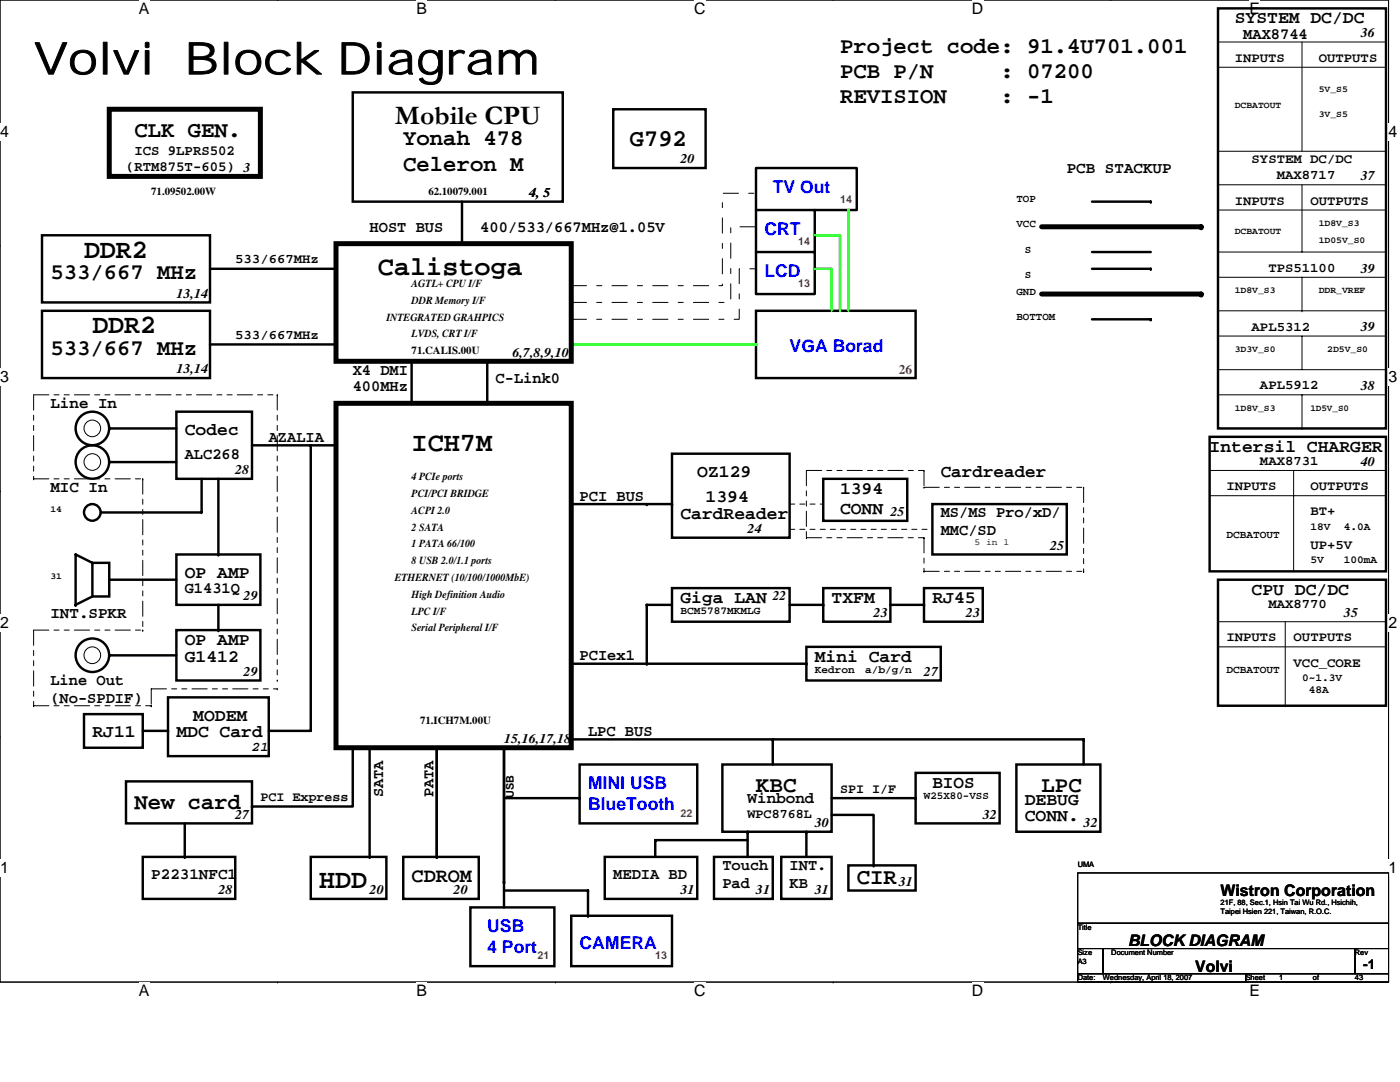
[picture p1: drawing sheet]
<svg xmlns="http://www.w3.org/2000/svg" width="279mm" height="216mm" viewBox="0 0 279 216" stroke-linecap="round" stroke-linejoin="round" font-family="sans-serif">
<path d="M0 0h277.1v196h-277.1z" fill="none" stroke="#000" stroke-width=".2"/>
<g fill="#fff">
<path d="M27.7 0h2.1v3.5h-2.1z"/>
<path d="M27.7 196h2.1v3.5h-2.1z"/>
</g>
<path d="M55.4 0h.1M55.4 196h.1" fill="none" stroke="#000" stroke-width=".2"/>
<g fill="#fff">
<path d="M83.1 0h2.1v3.5h-2.1z"/>
<path d="M83.1 196h2.1v3.5h-2.1z"/>
</g>
<path d="M110.8 0h.1M110.8 196h.1" fill="none" stroke="#000" stroke-width=".2"/>
<g fill="#fff">
<path d="M138.5 0h2.3v3.5h-2.3z"/>
<path d="M138.5 196h2.3v3.5h-2.3z"/>
</g>
<path d="M166.3 0h.1M166.3 196h.1" fill="none" stroke="#000" stroke-width=".2"/>
<g fill="#fff">
<path d="M194 0h2.3v3.5h-2.3z"/>
<path d="M194 196h2.3v3.5h-2.3z"/>
</g>
<path d="M221.7 0h.1M221.7 196h.1" fill="none" stroke="#000" stroke-width=".2"/>
<g fill="#fff">
<path d="M249.4 0h2.1v3.5h-2.1z"/>
<path d="M249.4 196h2.1v3.5h-2.1z"/>
<path d="M0 24.5h1.8v3.5h-1.8z"/>
<path d="M277.1 24.5h1.8v3.5h-1.8z"/>
<path d="M0 73.5h1.8v3.5h-1.8z"/>
<path d="M277.1 73.5h1.8v3.5h-1.8z"/>
</g>
<path d="M0 49h.1M277.1 49h.1" fill="none" stroke="#000" stroke-width=".2"/>
<g fill="#fff">
<path d="M0 122.5h1.8v3.5h-1.8z"/>
<path d="M277.1 122.5h1.8v3.5h-1.8z"/>
</g>
<path d="M0 98h.1M277.1 98h.1" fill="none" stroke="#000" stroke-width=".2"/>
<g fill="#fff">
<path d="M0 171.4h1.8v3.6h-1.8z"/>
<path d="M277.1 171.4h1.8v3.6h-1.8z"/>
</g>
<g fill="none" stroke="#000" stroke-width=".2">
<path d="M243.1 8.4h33.5M243.1 13.4h33.5M259.8 8.4v21.8M243.1 30.2h33.5M243.1 36.9h33.5M259.8 36.9v13.4M276.6 36.9h.1M243.1 55.3h33.5M243.1 41.9h33.5M243.1 50.3h33.5M259.8 55.3v6.7M276.6 50.3h.1"/>
<path d="M243.1 67.1h33.5M243.1 78.8h33.5M243.1 62h33.5M243.1 73.8h33.5M259.8 62h.1M259.8 67.1v6.7M259.8 78.8v6.7M276.6 62h.1M276.6 73.8h.1M241.4 98.9h35.2M241.4 93.9h35.2M258.2 93.9v20.1"/>
<path d="M259.8 85.5h.1M276.6 93.9h.1M243.1 124.1h33.5M243.1 129.1h33.5M256.5 124.1v16.7M276.6 129.1h.1M0 147h.1M256.5 140.8h.1M277.1 147h.1M215.1 174.2h62v10h-62zM215.1 189.3h5v5h-5zM215.1 184.2h62v5.1h-62z"/>
<path d="M215.1 194.3h33.5v1.7h-33.5zM220.1 189.3h50.3v5h-50.3zM248.6 194.3h28.5v1.7h-28.5zM270.4 189.3h6.7v5h-6.7z"/>
<circle cx="18.4" cy="92.2" r="1.66"/>
<circle cx="18.4" cy="85.5" r="1.66"/>
<circle cx="18.4" cy="130.7" r="1.67"/>
</g>
<g fill="none" stroke="#000" stroke-width=".49">
<path d="M70.4 18.4h41.9v21.8h-41.9zM243.1 1.7h33.5v83.8h-33.5zM122.4 21.8h18.4v11.7h-18.4zM150.9 33.5h20.1v8.4h-8.4v16.8h-11.7zM8.4 46.9h33.5v13.4h-33.5zM41.9 53.6h25.2M67.1 53.6h.1M92.2 48.6h.1M92.2 40.2v8.4M150.9 41.9h11.7M150.9 50.3h11.7M162.6 41.9h.1"/>
<path d="M162.6 50.3h.1M217.9 50.3h11.8M217.9 53.6h11.8M217.9 40.2h11.8M229.7 40.2h.1M229.7 53.6h.1M8.4 62h33.5v13.4h-33.5zM41.9 68.7h25.2M67.1 68.7h.1M82.1 72.1v8.4M97.2 72.1v8.4M150.9 62h31.8v13.4h-31.8z"/>
<path d="M217.9 63.7h11.8M229.7 63.7h.1M21.8 85.5h13.4M21.8 92.2h13.4M35.2 82.1h15.1v13.4h-15.1zM40.2 95.5v6.8h-20.1M43.6 95.5v15.1M50.3 88.9h16.8M62 88.9v56.9h-8.4M82.1 80.5h.1M97.2 80.5h.1M134.1 90.5h23.5v16.8h-23.5z"/>
<path d="M164.3 95.5h16.8v8.4h-16.8zM241.4 87.2h35.2v26.8h-35.2zM18.4 112.3h3.4v6.7h-3.4zM18.4 112.3l-3.3-1.7v10.1M18.4 112.3h.1M18.4 119l-3.3 1.7M21.8 115.7h13.4M35.2 110.6h16.8v10.1h-16.8zM43.6 110.6h.1M114 100.6h20.1M129.1 100.6h.1M134.1 117.3h23.5v6.8h-23.5z"/>
<path d="M134.1 100.6h.1M164.3 117.3h13.4v6.8h-13.4zM184.4 117.3h11.7v6.8h-11.7zM186.1 100.6h26.8v10h-26.8zM243.1 115.7h33.5v25.1h-33.5zM15.1 120.7h.1M21.8 130.8h13.4M33.5 139.1h20.1v11.8h-20.1zM35.2 125.7h16.8v10.1h-16.8zM43.6 125.7h.1M43.6 120.7v5M114 132.4h46.9"/>
<path d="M129.1 132.4h.1M129.1 120.7h.1M129.1 120.7v11.7M129.1 120.7h5M157.6 120.7h6.7M160.9 132.4h.1M160.9 129.1h26.8v6.7h-26.8zM164.3 120.7h.1M177.7 120.7h6.7M184.4 120.7h.1M16.8 142.5h11.7v6.7h-11.7zM25.1 155.9h25.2v8.4h-25.2z"/>
<path d="M28.5 145.8h5M33.5 145.8h.1M70.4 149.2v11.7h-20.1M73.8 149.2v21.8M87.2 149.2v21.8M100.6 159.3h15.1M114 147.5h102.3M115.7 152.5h23.4v11.8h-23.4zM115.7 159.3h.1M144.2 152.5h21.8v13.5h-21.8zM154.2 147.5h.1M154.2 147.5v5"/>
<path d="M166 159.3h16.7M182.7 154.2h16.8v10.1h-16.8zM182.7 159.3h.1M202.8 152.5h16.8v13.5h-16.8zM216.3 147.5h.1M216.3 147.5v5M28.5 171h18.4v8.4h-18.4zM36.9 171h.1M36.9 164.3v6.7M50.3 160.9h.1M62 171h15.1v8.4h-15.1zM73.8 171h.1"/>
<path d="M80.5 171h15v8.4h-15zM87.2 171h.1M100.6 176v-26.8v31.9M100.6 176h.1M100.6 177.7h16.7M117.3 177.7h.1M117.3 177.7v5M120.7 171h18.4v8.4h-18.4zM130.8 167.6h18.4M130.8 167.6h.1M130.8 167.6v3.4M142.5 171h11.7v8.4h-11.7z"/>
<path d="M149.2 166h.1M149.2 166v5M155.9 171h10.1v8.4h-10.1zM160.9 166h.1M160.9 166v5M166 162.6h8.3v10.1M169.3 172.7h13.4v5h-13.4zM174.3 172.7h.1M93.9 181.1h16.7v11.7h-16.7zM114 182.7h20.1v10.1h-20.1zM117.3 182.7h.1"/>
<circle cx="18.4" cy="85.5" r="3.3"/>
<circle cx="18.4" cy="92.2" r="3.3"/>
<circle cx="18.4" cy="102.2" r="1.66"/>
<circle cx="18.4" cy="130.7" r="3.3"/>
</g>
<g fill="none" stroke="#000" stroke-width=".2" stroke-dasharray="3 1 1 1 1 1">
<path d="M6.7 78.8h48.6M6.7 78.8v16.7M55.3 78.8v57M55.3 78.8h.1M6.7 95.5h.1M6.7 95.5h21.8M28.5 95.5v30.2M28.5 95.5h.1M160.9 93.9h23.5M160.9 93.9v13.4M184.4 93.9v3.3M184.4 97.2h.1"/>
<path d="M184.4 97.2h31.9M184.4 93.9h.1M216.3 97.2h.1M216.3 97.2v16.8M160.9 107.3h.1M160.9 107.3h23.5M184.4 107.3h.1M184.4 107.3v6.7M184.4 114h.1M184.4 114h31.9M216.3 114h.1M6.7 125.7v15.1"/>
<path d="M6.7 125.7h21.8M28.5 125.7h.1M30.2 137.5h25.1M30.2 137.5v3.3M55.3 135.8h.1M55.3 137.5h.1M6.7 140.8h23.5M6.7 140.8h.1M30.2 140.8h.1"/>
</g>
<path d="M162.6 46.9h5v15.1M162.6 53.6h3.4v8.4M169.3 41.9h.1M169.3 41.9v20.1M114 68.7h36.9M150.9 68.7h.1" fill="none" stroke="#0f0" stroke-width=".49"/>
<path d="M114 57h30.2v-18.4h6.7M114 60.3h31.8v-15h5.1M114 63.7h33.5v-10.1h3.4" fill="none" stroke="#000" stroke-width=".2" stroke-dasharray="3 2 1 2"/>
<path d="M21.8 21.8h30.2v13.4h-30.2zM67.1 48.6h46.9v23.5h-46.9zM207.9 45.3h31.8M207.9 58.7h31.8M239.7 45.3h.1M239.7 58.7h.1M67.1 80.5h46.9v68.7h-46.9z" fill="none" stroke="#000" stroke-width=".99"/>
<path d="M157.6 100.6h6.7M157.6 105.6h28.5M164.3 100.6h.1M186.1 105.6h.1" fill="none" stroke="#000" stroke-width=".2" stroke-dasharray="1 1 1 1 1 1 1 1"/>
<text font-size="8.9" x="6.7" y="14.8">Volvi Block Diagram</text>
<g font-size="5.4">
<text x="78.8" y="24.7">Mobile CPU</text>
<text x="16.8" y="51.5">DDR2</text>
<text x="75.4" y="54.8">Calistoga</text>
<text x="18.4" y="66.5">DDR2</text>
<text x="82.1" y="90">ICH7M</text>
<text x="63.7" y="177.2">HDD</text>
</g>
<text font-size="4.8" x="125.7" y="29.2">G792</text>
<g font-size="4.5">
<text x="167.6" y="10.5">Project code: 91.4U701.001</text>
<text x="167.6" y="15.5">PCB P/N</text>
<text x="199.6" y="15.5">: 07200</text>
<text x="167.6" y="20.6">REVISION</text>
<text x="199.6" y="20.6">: -1</text>
<text x="26.8" y="27.3">CLK GEN.</text>
<text x="80.5" y="28.9">Yonah 478</text>
<text x="80.5" y="34.1">Celeron M</text>
<text x="10.1" y="55.8">533/667 MHz</text>
<text x="10.1" y="70.8">533/667 MHz</text>
<text x="26.8" y="161.4">New card</text>
<text x="150.9" y="158">KBC</text>
<text x="207.9" y="158">LPC</text>
<text x="171" y="176.5">CIR</text>
</g>
<text font-size="4" x="82.1" y="176.1">CDROM</text>
<g font-size="3.5">
<text x="246.4" y="4.6">SYSTEM DC/DC</text>
<text x="36.9" y="86.8">Codec</text>
<text x="139.1" y="95.2">OZ129</text>
<text x="187.7" y="95.2">Cardreader</text>
<text x="241.4" y="90.1">Intersil CHARGER</text>
<text x="140.8" y="100.2">1394</text>
<text x="167.6" y="98.5">1394</text>
<text x="135.8" y="103.5">CardReader</text>
<text x="167.6" y="102.5">CONN</text>
<text x="36.9" y="115.3">OP AMP</text>
<text x="249.8" y="118.6">CPU DC/DC</text>
<text x="135.8" y="120.3">Giga LAN</text>
<text x="166" y="120.3">TXFM</text>
<text x="186.1" y="120.3">RJ45</text>
<text x="36.9" y="128.7">OP AMP</text>
<text x="36.9" y="132">G1412</text>
<text x="162.6" y="132">Mini Card</text>
<text x="38.6" y="143.8">MODEM</text>
<text x="18.4" y="147.1">RJ11</text>
<text x="35.2" y="147.1">MDC Card</text>
<text x="186.1" y="157.2">BIOS</text>
<text x="204.5" y="160.5">DEBUG</text>
<text x="204.5" y="163.9">CONN.</text>
</g>
<g font-size="3.5" fill="#00f">
<text x="154.2" y="38.5">TV Out</text>
<text x="152.5" y="46.8">CRT</text>
<text x="152.5" y="55.2">LCD</text>
<text x="157.6" y="70.3">VGA Borad</text>
<text x="117.3" y="157.5">MINI USB</text>
<text x="117.3" y="161.6">BlueTooth</text>
<text x="97.2" y="186">USB</text>
<text x="97.2" y="190.1">4 Port</text>
<text x="115.7" y="189.3">CAMERA</text>
</g>
<g font-size="3.2">
<text x="27.7" y="2.8">A</text>
<text x="83.1" y="2.8">B</text>
<text x="138.5" y="2.8">C</text>
<text x="194" y="2.8">D</text>
<text x="249.4" y="2.8">E</text>
<text x="248.1" y="7.7">MAX8744</text>
<text x="0" y="27.3">4</text>
<text x="277.1" y="27.3">4</text>
<text x="212.9" y="34.5">PCB STACKUP</text>
<text x="73.8" y="46.2">HOST BUS</text>
<text x="95.9" y="46.2">400/533/667MHz@1.05V</text>
<text x="0" y="76.3">3</text>
<text x="70.4" y="74.7">X4 DMI</text>
<text x="98.9" y="76.4">C-Link0</text>
<text x="277.1" y="76.3">3</text>
<text x="10.1" y="81.4">Line In</text>
<text x="70.4" y="78.1">400MHz</text>
<text x="53.6" y="88.1">AZALIA</text>
<text x="36.9" y="91.5">ALC268</text>
<text x="10.1" y="98.2">MIC In</text>
<text x="115.7" y="99.9">PCI BUS</text>
<text x="187.7" y="103.2">MS/MS Pro/xD/</text>
<text x="187.7" y="106.8">MMC/SD</text>
<text x="36.9" y="118.3">G1431Q</text>
<text x="0" y="125.3">2</text>
<text x="10.1" y="123.3">INT.SPKR</text>
<text x="277.1" y="125.3">2</text>
<text x="115.7" y="131.7">PCIex1</text>
<text x="10.1" y="136.8">Line Out</text>
<text x="10.1" y="140.4">(No-SPDIF)</text>
<text x="117.3" y="146.8">LPC BUS</text>
<text x="76.5" y="159.1" transform="rotate(-90 76.5 159.1)">SATA</text>
<text x="86.5" y="159.1" transform="rotate(-90 86.5 159.1)">PATA</text>
<text x="149.2" y="160.2">Winbond</text>
<text x="144.2" y="173.6">Touch</text>
<text x="157.6" y="173.6">INT.</text>
<text x="0" y="174.3">1</text>
<text x="30.2" y="175.3">P2231NFC1</text>
<text x="122.4" y="175.3">MEDIA BD</text>
<text x="144.2" y="177.2">Pad</text>
<text x="157.6" y="177.2">KB</text>
<text x="243.6" y="178.8">Wistron Corporation</text>
<text x="277.1" y="174.3">1</text>
<text x="225.1" y="188.8">BLOCK DIAGRAM</text>
<text x="238.5" y="193.9">Volvi</text>
<text x="27.7" y="198.8">A</text>
<text x="83.1" y="198.8">B</text>
<text x="138.5" y="198.8">C</text>
<text x="194" y="198.8">D</text>
<text x="249.4" y="198.8">E</text>
</g>
<g font-size="2.8">
<text x="25.1" y="34">(RTM875T-605) 3</text>
<text x="26.8" y="30.8">ICS 9LPRS502</text>
</g>
<g font-size="2.7">
<text x="271.6" y="7.5">36</text>
<text x="246.4" y="12.3">INPUTS</text>
<text x="263.2" y="12.3">OUTPUTS</text>
<text x="135.8" y="32.6">20</text>
<text x="249.8" y="32.4">SYSTEM DC/DC</text>
<text x="254.8" y="35.8">MAX8717</text>
<text x="271.6" y="35.9">37</text>
<text x="105.6" y="39.3">4, 5</text>
<text x="246.4" y="40.8">INPUTS</text>
<text x="261.5" y="40.8">OUTPUTS</text>
<text x="46.9" y="52.5">533/667MHz</text>
<text x="35.2" y="59.4">13,14</text>
<text x="253.1" y="54.2">TPS51100</text>
<text x="271.6" y="54.4">39</text>
<text x="249.8" y="66">APL5312</text>
<text x="46.9" y="67.6">533/667MHz</text>
<text x="102.3" y="71.1">6,7,8,9,10</text>
<text x="271.6" y="66.1">39</text>
<text x="35.2" y="74.5">13,14</text>
<text x="251.5" y="77.7">APL5912</text>
<text x="271.6" y="77.9">38</text>
<text x="46.9" y="94.6">28</text>
<text x="251.5" y="92.8">MAX8731</text>
<text x="271.6" y="92.9">40</text>
<text x="244.8" y="97.8">INPUTS</text>
<text x="261.5" y="97.8">OUTPUTS</text>
<text x="149.2" y="106.3">24</text>
<text x="177.7" y="103">25</text>
<text x="261.5" y="102.8">BT+</text>
<text x="209.5" y="109.7">25</text>
<text x="261.5" y="109.5">UP+5V</text>
<text x="48.6" y="119.8">29</text>
<text x="154.2" y="119.8">22</text>
<text x="174.4" y="123.1">23</text>
<text x="192.8" y="123.1">23</text>
<text x="253.1" y="121.3">MAX8770</text>
<text x="268.2" y="123.1">35</text>
<text x="244.8" y="128">INPUTS</text>
<text x="258.2" y="128">OUTPUTS</text>
<text x="48.6" y="134.9">29</text>
<text x="184.4" y="134.9">27</text>
<text x="258.2" y="133">VCC_CORE</text>
<text x="50.3" y="149.8">21</text>
<text x="100.6" y="148.3">15,16,17,18</text>
<text x="52" y="159.8">PCI Express</text>
<text x="167.6" y="158.2">SPI I/F</text>
<text x="46.9" y="163.3">27</text>
<text x="149.2" y="163.2">WPC8768L</text>
<text x="162.6" y="165">30</text>
<text x="196.1" y="163.3">32</text>
<text x="216.3" y="165">32</text>
<text x="43.6" y="178.4">28</text>
<text x="73.8" y="178.4">20</text>
<text x="90.5" y="178.4">20</text>
<text x="135.8" y="178.4">31</text>
<text x="150.9" y="178.4">31</text>
<text x="162.6" y="178.4">31</text>
<text x="179.4" y="176.8">31</text>
<text x="272.1" y="193.4">-1</text>
</g>
<text font-size="2.7" fill="#f00" x="179.4" y="74.5">26</text>
<g font-size="2.2">
<text x="30.2" y="38.8">71.09502.00W</text>
<text x="85.5" y="38.8">62.10079.001</text>
<text x="202.8" y="40.4">TOP</text>
<text x="202.8" y="45.4">VCC</text>
<text x="204.5" y="50.4">S</text>
<text x="82.1" y="57.3">AGTL+ CPU I/F</text>
<text x="202.8" y="58.8">GND</text>
<text x="204.5" y="55.4">S</text>
<text x="77.1" y="64">INTEGRATED GRAHPICS</text>
<text x="82.1" y="60.6">DDR Memory I/F</text>
<text x="202.8" y="63.8">BOTTOM</text>
<text x="82.1" y="67.3">LVDS, CRT I/F</text>
<text x="82.1" y="70.7">71.CALIS.00U</text>
<text x="82.1" y="95.8">4 PCIe ports</text>
<text x="82.1" y="99.2">PCI/PCI BRIDGE</text>
<text x="82.1" y="102.5">ACPI 2.0</text>
<text x="82.1" y="105.9">2 SATA</text>
<text x="244.8" y="107.4">DCBATOUT</text>
<text x="261.5" y="105.7">18V</text>
<text x="268.2" y="105.7">4.0A</text>
<text x="82.1" y="112.6">8 USB 2.0/1.1 ports</text>
<text x="82.1" y="109.2">1 PATA 66/100</text>
<text x="261.5" y="112.4">5V</text>
<text x="268.2" y="112.4">100mA</text>
<text x="78.8" y="116">ETHERNET (10/100/1000MbE)</text>
<text x="82.1" y="119.3">High Definition Audio</text>
<text x="82.1" y="122.6">LPC I/F</text>
<text x="135.8" y="122.5">BCM5787MKMLG</text>
<text x="82.1" y="126">Serial Peripheral I/F</text>
<text x="162.6" y="134.2">Kedron</text>
<text x="172.7" y="134.2">a/b/g/n</text>
<text x="244.8" y="134.2">DCBATOUT</text>
<text x="259.8" y="135.9">0~1.3V</text>
<text x="261.2" y="138.4">48A</text>
<text x="83.8" y="144.5">71.ICH7M.00U</text>
<text x="102.6" y="159.3" transform="rotate(-90 102.6 159.3)">USB</text>
<text x="184.4" y="159.4">W25X80-VSS</text>
</g>
<g font-size="2.2" fill="#f00">
<text x="167.6" y="40.6">14</text>
<text x="159.3" y="49">14</text>
<text x="159.3" y="57.3">13</text>
<text x="135.8" y="162.9">22</text>
<text x="107.3" y="191.5">21</text>
<text x="130.8" y="191.5">13</text>
</g>
<g font-size="1.8">
<text x="246.4" y="21.6">DCBATOUT</text>
<text x="263.2" y="18.3">5V_S5</text>
<text x="263.2" y="23.3">3V_S5</text>
<text x="246.4" y="46.8">DCBATOUT</text>
<text x="263.2" y="45.1">1D8V_S3</text>
<text x="263.2" y="48.5">1D05V_S0</text>
<text x="246.4" y="58.5">1D8V_S3</text>
<text x="263.2" y="58.5">DDR_VREF</text>
<text x="246.4" y="70.3">3D3V_S0</text>
<text x="264.9" y="70.3">2D5V_S0</text>
<text x="246.4" y="82">1D8V_S3</text>
<text x="261.5" y="82">1D5V_S0</text>
<text x="10.1" y="102.1">14</text>
<text x="194.5" y="108.8">5 in 1</text>
<text x="10.1" y="115.5">31</text>
</g>
<g font-size="1.5">
<text x="215.1" y="173">UMA</text>
<text x="215.1" y="185.6">Title</text>
<text x="243.6" y="180.6">21F, 88, Sec.1, Hsin Tai Wu Rd., Hsichih,</text>
<text x="243.6" y="182.3">Taipei Hsien 221, Taiwan, R.O.C.</text>
<text x="215.1" y="190.6">Size</text>
<text x="221.8" y="190.6">Document Number</text>
<text x="270.4" y="190.6">Rev</text>
<text x="215.1" y="195.6">Date:</text>
<text x="215.1" y="192.3">A3</text>
<text x="220.1" y="195.6">Wednesday, April 18, 2007</text>
<text x="248.6" y="195.6">Sheet</text>
<text x="255.3" y="195.6">1</text>
<text x="262" y="195.6">of</text>
<text x="270.4" y="195.6">43</text>
</g>
</svg>
